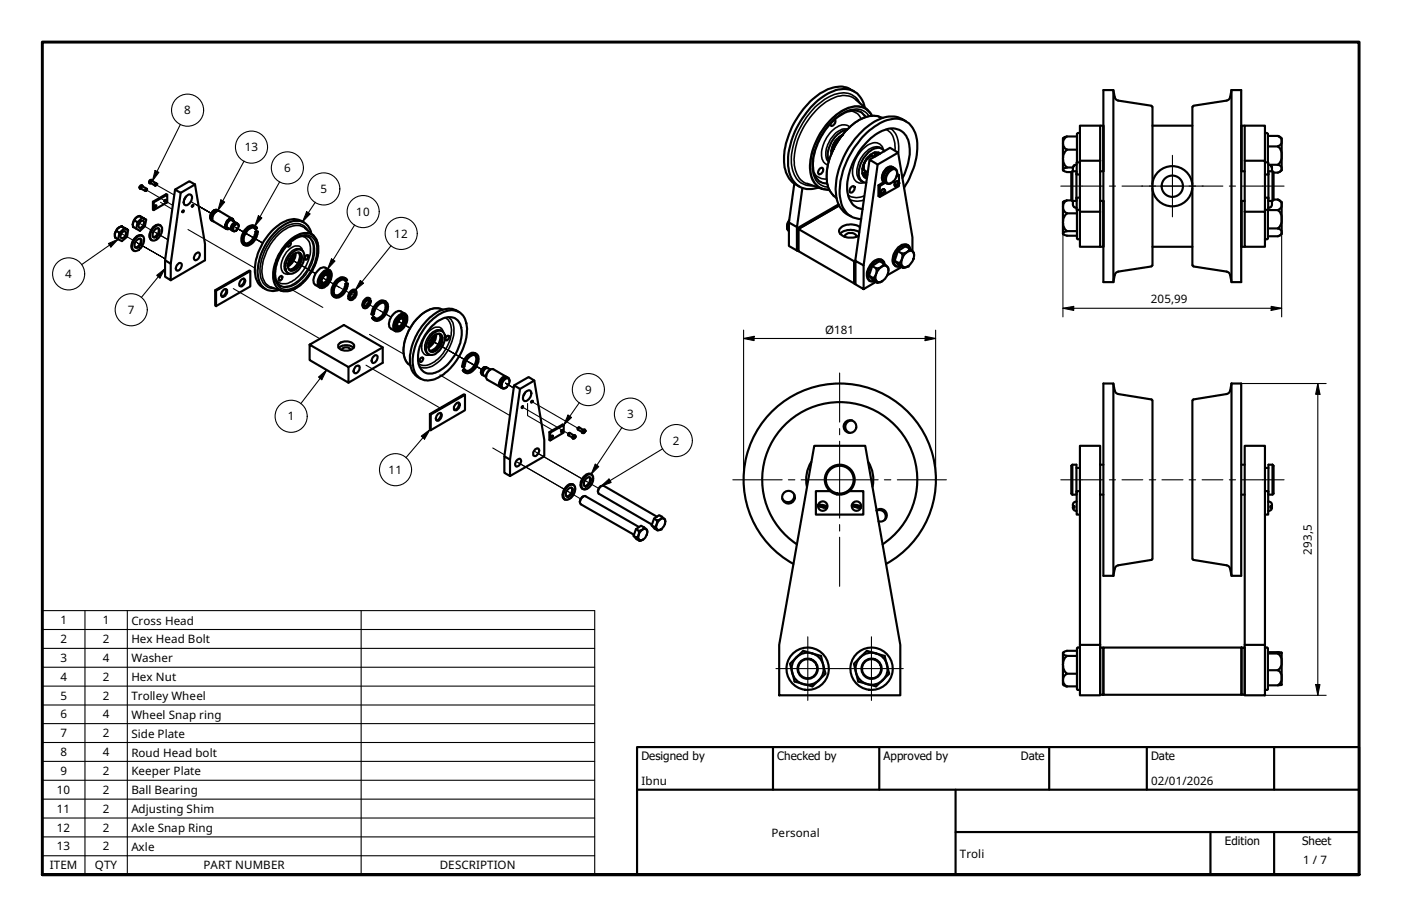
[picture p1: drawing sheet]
<svg xmlns="http://www.w3.org/2000/svg" width="330mm" height="216mm" viewBox="0 0 330 216" stroke-linecap="round" stroke-linejoin="round" font-family="sans-serif">
<!-- layer: Visible (ISO) -->
<g fill="none" stroke="#000" stroke-width=".51">
<path d="M193 39.8a.47 .47 0 0 1 .6-.3 .47 .47 0 0 1 .2 .7 .84 .84 0 0 1-1.1 .8l-.1-.5zM195.7 35.5l.3 .2M196.2 34.2l-.2 .7v.6M196.5 28.1a.98 .98 0 0 1-.9 1.5l-.1-.5M197.5 33a2.7 2.7 0 0 0-1.2 2.1M197.6 32.3l.3 .1M197.7 32.5l-.5 .3-.6 .5M197.7 32.6a2.66 2.66 0 0 0-1.7 2.4l.2 .1M197.8 32.2v.1M198.1 31.9l-.4 .4M198.2 32l-.1 .1M198.3 31.8a4.9 4.9 0 0 0-2.6 4.5"/>
<path d="M199.4 30.6a6.1 6.1 0 0 0-4.5 5.5l.2 1.8M201.1 21.5a6.2 6.2 0 0 0-7.4 .2 19.9 19.9 0 0 0-9.1 16.5 6.2 6.2 0 0 0 3.6 5.7M201.5 23.4l3 2.8 .8 1M202.7 26.4a5.2 5.2 0 0 0-5.5 1.2 15.1 15.1 0 0 0-5.7 11.9l.1 1 .6 1.3 .6 .8 .4 .3M203 39.8l.5 .3M203.5 38.4l-.2 .8 .1 .7M203.6 25.3a5 5 0 0 0-7.4-3.8 18.4 18.4 0 0 0-9.6 10.9 13.2 13.2 0 0 0-.5 9.1 4.9 4.9 0 0 0 6.6 2.7M204.7 37.6l4.8-2.8 2 1.1-4.9 2.8M204.7 36.9a2.96 2.96 0 0 0-1.4 2.5M204.9 36.4l.5 .3M205 36.4v.1M205.2 36.7l-.9 .4-.3 .4"/>
<path d="M205.7 36l.3 .3M205.9 36.9a1.58 1.58 0 0 0-2.1 .9 1.84 1.84 0 0 0-.1 2.5l.6 .3M205.9 35.9l.7 .2 .3 .2M206 36.4v.4M206.4 36l.3 .4M206.5 36.6l-.6-.7 .3 .9M206.9 35.9l.2 .3M207.1 34.7l.5 .3M207.3 36.1a2.05 2.05 0 0 0-2.8 .8 3.9 3.9 0 0 0-1 4.8l.6 .3M207.8 27.7a6.4 6.4 0 0 0-6.7 1.3 16.7 16.7 0 0 0-6.5 13.2l.1 .3a5.3 5.3 0 0 0 2.3 4.2M208.2 35.6a2.02 2.02 0 0 0-3.2-.1 6.3 6.3 0 0 0-2.6 6.3l.7 1 .9 .2M209.4 39.6a2.2 2.2 0 0 0-1.4 2.4"/>
<path d="M210.2 39.4a1.77 1.77 0 0 0-2.3 1.4 1.43 1.43 0 0 0 .3 2M210.8 39.8a1.33 1.33 0 0 0-2.1 .5 2.12 2.12 0 0 0-.3 2.7l.4 .2M211.5 35.9l3.3 20v3.2M213.3 28.6a6.4 6.4 0 0 0-7.4 0 19.9 19.9 0 0 0-9.1 16.5 5.9 5.9 0 0 0 3.5 5.8M250.3 32.6v7.5M250.4 32.4l.8-.3a1.75 1.75 0 0 0 0 3.1M250.4 32.4l-.1 .2M251.2 39.4l-.2 .1a.49 .49 0 0 0-.6 .1 .49 .49 0 0 0 0 .6l.8 .3h1.1M251.2 35.2a2.78 2.78 0 0 0 0 4.2M251.2 39.4h1.4M251.2 35.2h2.4M251.2 32.1h2.4"/>
<path d="M252.6 39.7l.4-.8-.4 .5v.9M253.3 38.8l-.4 .1M253.4 38.7h.1M253.6 31.6v6.6M253.8 31.4l-.2 .2M253.8 31.3h.5M254.3 29.6h4.7v8.2h-4.7zM254.3 37.8v12h4.7v-12M254.3 38.2h-.8v2.9M259 29.6h.8v10.7M259.8 29.6v10.7M262.1 21.2v45.2"/>
<path d="M262.4 22.9l-.3-1.7h-2.3v45.2h2.3M262.5 22.9a.98 .98 0 0 0 .8 .8l7.8 1.2M271.1 25l.2 .2M271.3 25.1v37.4M271.3 29.6h9.4M280.7 25.1v37.4M281 25l-.2 .2M288.8 23.7l-7.8 1.2M289.6 22.9a.98 .98 0 0 1-.8 .8M289.9 21.2h2.3v45.2h-2.3l-.3-1.6M289.9 21.2v45.2M289.9 21.2l-.3 1.7"/>
<path d="M292.2 29.6h.9M292.3 29.6v10.7M293.1 37.8v-8.2h4.7v8.2M297.8 31.3h.5M297.8 38.2h.8v2.9M298.3 31.4l.2 .2M298.5 31.6v6.6M298.5 34.5h2.4M298.5 32h2.4M298.6 38.7h.1M298.7 38.8l.4 .1M298.9 38.8h2"/>
<path d="M299.5 39.6l-.4-.7 .4 .5v.9M300.9 32a1.31 1.31 0 0 1 .9 1.2 1.31 1.31 0 0 1-.9 1.3M300.9 34.5a3.1 3.1 0 0 1 0 4.3M300.9 38.8a.92 .92 0 0 1 .9 .9 .92 .92 0 0 1-.9 .9h-1.1M300.9 32l.3 .2M301.2 32.2l.6 .4v7.5l-.6 .4M27.5 54.4l.6 .4-.3 1.5M28.6 53.3a2.16 2.16 0 0 0-1.4 2.6 1.09 1.09 0 0 1 .3-1.5M28.6 54.8l-.2 .4M28.6 53.3a1.2 1.2 0 0 0-1.1 1.1M28.6 53.3l.7 .4-1.2 1.1M28.6 53.3l1.6 .9-.9-.5"/>
<path d="M28.8 54.6a.5 .5 0 0 1 .7-.1 .5 .5 0 0 1 .2 .7 1.02 1.02 0 0 1-1.2 .9 1.17 1.17 0 0 1 .3-1.5zM30.2 54.2l-.3 1.6-1.2 1-1.5-.9M31.7 51.9l.7 .4-.3 1.5M31.9 56.2a1.26 1.26 0 0 1 1.9-.4 2.73 2.73 0 0 1-2.1 3.3 1.31 1.31 0 0 1-.4-1.9zM32.1 56.7a.66 .66 0 0 1 .6-.5 .66 .66 0 0 1 .6 .4 1.43 1.43 0 0 1-1.4 1.7 1.15 1.15 0 0 1 .2-1.6zM32.8 50.9a1.97 1.97 0 0 0-1.4 2.6 1.14 1.14 0 0 1 .3-1.6M32.9 52.3l-.2 .4M32.9 50.9a1.2 1.2 0 0 0-1.2 1M32.9 50.9l.6 .3-1.1 1.1M32.9 50.9l1.5 .9-.9-.6M33 56.2a1.51 1.51 0 0 1-1.2 2M33.1 52.1a.53 .53 0 0 1 .8 0 .53 .53 0 0 1-.1 .8l-.1 .2a.7 .7 0 0 1-1 .4 1.27 1.27 0 0 1 .4-1.4z"/>
<path d="M33.5 55.6a1.73 1.73 0 0 0-2.3 1.2 1.55 1.55 0 0 0 .3 2.2M33.5 43.9a.3 .3 0 0 0-.4 .1 .3 .3 0 0 0 .1 .4M33.5 43.7a.44 .44 0 0 0-.6 .2 .44 .44 0 0 0 .2 .5M33.6 43.9v-.1a.37 .37 0 0 0-.5 .1 .37 .37 0 0 0 .1 .5h.1M34.4 51.8l-.3 1.5-1.1 1.1-1.6-.9M34.4 44.6h.2l-.3 .4-.1-.2zM34.5 44.4l-1-.6-.3 .1-.1 .5 1.1 .6M34.6 44.6l-.2-.2a.25 .25 0 0 0-.2 .3 .25 .25 0 0 0 .2 .3M34.6 44.6h.1M35.8 42.5h-.1a.3 .3 0 0 0-.3 .2 .3 .3 0 0 0 0 .4l1.1 .6M35.8 42.5a.31 .31 0 0 0-.5 .2 .31 .31 0 0 0 .2 .4M35.8 42.4a.44 .44 0 0 0-.6 .2 .44 .44 0 0 0 .1 .6"/>
<path d="M35.8 42.5l1 .7M35.9 42.6l-.1-.1a.4 .4 0 0 0-.5 .2 .4 .4 0 0 0 .1 .5l.2-.1M36 47.5l.2 .1M36.2 47.6l3.2-1.8v1.8l-3.2 1.9zM36.3 53.5a.97 .97 0 0 1 1.1-.5 .97 .97 0 0 1 .8 .8 2.69 2.69 0 0 1-2.2 2.8 1.42 1.42 0 0 1-.3-2.2zM36.4 54.1a.67 .67 0 0 1 1.1-.2 .67 .67 0 0 1 0 1 1.07 1.07 0 0 1-1.4 .9 1.44 1.44 0 0 1 .3-1.7zM36.6 48.4l-.1 .2M36.8 43.3v-.1a.27 .27 0 0 0-.3 .1 .27 .27 0 0 0 .1 .4v-.1M37.3 53.7a1.59 1.59 0 0 1-1.2 2.1M37.8 53.1a1.65 1.65 0 0 0-2.2 1.1 1.75 1.75 0 0 0 .2 2.4M38.9 47.1l-.2 .2M39.4 45.8l-.3-.1-3.1 1.8v1.8l.2 .2"/>
<path d="M41.2 44.6l-2.3 16.7 1.3 .8 2.3-16.7M43.8 46.4l-.4 .6M43.8 46.2a.79 .79 0 0 1 1.2-.3 .79 .79 0 0 1 .1 1.2 1.25 1.25 0 0 1-1.7 1 1.92 1.92 0 0 1 .4-1.9zM45.4 48.2a.23 .23 0 0 1 .1 .3 .23 .23 0 0 1-.4 .1zM45.9 43.4l-3.4 2-1.3-.8 3.4-1.9 1.3 .7 2.4 14v3.9l-8.1 4.7M46.2 59.6a.54 .54 0 0 1 .8 .1 .54 .54 0 0 1-.1 .8 .87 .87 0 0 1-1.1 .7 1.33 1.33 0 0 1 .4-1.6zM50.5 49.5l-.3 .2a1.93 1.93 0 0 0-.7 1.5M50.9 49.8l-.7 .7-.3 .7 .1 .3M51.4 49.6a1.27 1.27 0 0 0-1.8 .9 .99 .99 0 0 0 .4 1.5M51.5 49.7a1.5 1.5 0 0 0-1.8 1.6l.2 .6 .3 .2M53.5 51.9a.76 .76 0 0 1 .9-.5 .76 .76 0 0 1 .6 .7 .74 .74 0 0 0-.8-.6 .74 .74 0 0 0-.7 .7 1.15 1.15 0 0 0 0 1.7l.5-.1a.7 .7 0 0 1-.9-.1 .7 .7 0 0 1-.1-.8zM53.7 53.7l.8 .5"/>
<path d="M54.6 51.9l1 .6M54.7 51.5l-3-1.8a1.71 1.71 0 0 0-1.7 1.7l.2 .7 3.1 1.8M55.2 53.2a.51 .51 0 0 1 .6-.4 .51 .51 0 0 1 .4 .5l-.1 .2a.87 .87 0 0 1-1.1 .8l-.1-.6zM55.3 52.5l-.3 .2a.98 .98 0 0 0-.5 1.2M55.6 52.5a1.03 1.03 0 0 0-1.2 1.2l.3 .5M55.9 52.7a.86 .86 0 0 0-1.3 .6 .78 .78 0 0 0 .4 1.1M56.2 53.2a.53 .53 0 0 0-.4-.6 .53 .53 0 0 0-.6 .4 1.09 1.09 0 0 0-.1 1.5l.5-.2M59.8 53.6l.5 .4M60.1 54.5a3.1 3.1 0 0 1-2.3 2.8h-.1M60.1 53.3a1.61 1.61 0 0 0-2.3 .6 2.7 2.7 0 0 0-.5 3.7l.3 .1M60.1 54.5l.3 .2M60.1 54.5l.3-.1 .3 .1"/>
<path d="M60.3 54a1.03 1.03 0 0 0-1.8 0l-.5 .6a2.17 2.17 0 0 0-.3 2.7 1.71 1.71 0 0 0 2.3-1.3l.4-1.3M60.3 54l.2-.3a1.33 1.33 0 0 0-2.2 .2 3.2 3.2 0 0 0-.9 3.7 1.71 1.71 0 0 0 2.4-.8 3.9 3.9 0 0 0 .9-2.3M60.7 54.5l-.3 .2M68.4 57l.1 .5a.42 .42 0 0 1-.4 .5 .42 .42 0 0 1-.5-.3M68.5 59.8a1.95 1.95 0 0 1 2.9-.6 4.1 4.1 0 0 1-3 5.3 1.56 1.56 0 0 1-1.2-2.3l.4-1zM69 59.9l-.5 1.4-.7 .8M69.3 59.8a3.4 3.4 0 0 1-1.5 2.6M69.5 59.7l-.1 .2a4.3 4.3 0 0 1-1.6 2.6M69.6 59.6a3.7 3.7 0 0 1-1.8 3.1M70.3 59.5a2.91 2.91 0 0 1-1 3.5l-.5 .3-.8 .1M70.5 59.5a2.49 2.49 0 0 1-.5 3.2 1.85 1.85 0 0 1-1.9 .9M70.6 59.6a3.7 3.7 0 0 1-2.3 4"/>
<path d="M70.7 58.7l.3 .2M71.6 52.4a5.1 5.1 0 0 0-6.4 .9 13.5 13.5 0 0 0-5.1 11.6 3.8 3.8 0 0 0 2.4 3.2M71.8 53.7l2 1.7a5.7 5.7 0 0 1 .7 6 10.8 10.8 0 0 1-6 7l-1.8 .2-2.9-1M72.7 55.8a4.1 4.1 0 0 0-4.5 1.4 9.6 9.6 0 0 0-3.2 8.9l.5 .8 .5 .4M73.3 55.1a3.5 3.5 0 0 0-5.2-2.8 13.3 13.3 0 0 0-7.3 12.8 3.5 3.5 0 0 0 4.9 3.2M185.5 54.2l.2 .2M185.7 52.4v5.5l1.9 1.1v-5.5M185.8 51.8a2.52 2.52 0 0 0-.3 2.4l-.2-.8 .2-.9 .2-.4M187 43.2l-1.3 9.2 1.9 1.1 1.3-9.2M187.6 53.8l.4 .1v5.2l-.4-.2zM187.6 59h.1M188 53.9l13.1 7.6v5.2l-13.1-7.6v-5.2l9.5-5.5z"/>
<path d="M190.1 43.2l3.8 1.4 1.4 .1M197.4 48.1l-9.8 5.7M198.8 55.8a1.59 1.59 0 0 1 1.4-.9 1.59 1.59 0 0 1 1.5 .9M200.2 44.3a.51 .51 0 0 1 .5-.5 .51 .51 0 0 1 .5 .5 .96 .96 0 0 1-1.1 1l-.1-.5zM202.3 54.7a4 4 0 0 0-4.5 .4M202.5 53.5a3.7 3.7 0 0 0-4.9 .5 1.47 1.47 0 0 0 1.3 1.8 4.4 4.4 0 0 0 3.3-.3M202.6 42.5l.5 .3M203.1 40.8l.5 .3 .6-.1M203.1 40.9l.4 .5 .7 .1M203.5 41.7l.7 .1M203.7 40.3l-.4 .5M204.2 40.5l-.5 .3h-.7"/>
<path d="M204.2 41.2l-.9 .1M206.8 43.6l.3 .2M207.6 45.4l.4-.1 .3-.5a.6 .6 0 0 1-.7 .7zM207.7 45.4l-.1 .1M208.2 42.8l-1.4 .8v2.6l.3 .2M208.3 44.8a.49 .49 0 0 0-.5-.3 .49 .49 0 0 0-.4 .5 .54 .54 0 0 0 .4 .7 .54 .54 0 0 0 .6-.6M208.3 45h.1M209.5 40.3a.92 .92 0 0 1 .8-.5 .92 .92 0 0 1 .8 .5 2.34 2.34 0 0 1-2.1 2.9 2.02 2.02 0 0 1 .5-2.9zM210.9 43.5l-.1 .1M211.1 41.5l.5-.3v2.6l-4.5 2.6v-2.6l1.4-.8M211.2 40.8a.92 .92 0 0 0-.5-1.1 .92 .92 0 0 0-1.1 .2 2.68 2.68 0 0 0-1 3.2l.5 .2 .8-.2M211.2 41.1l.4 .1"/>
<path d="M211.4 59.1l.9 .6M211.6 43.1a.56 .56 0 0 1-.3 .5 .56 .56 0 0 1-.5 0l.3-.2a.43 .43 0 0 0 .4-.4 .43 .43 0 0 0-.4-.4 .43 .43 0 0 0-.4 .4 .52 .52 0 0 0 .2 .9 .52 .52 0 0 0 .7-.7M212.3 59.7a1.81 1.81 0 0 1-.7 2.2M212.5 41.9a12.3 12.3 0 0 0 1.3-9 4.1 4.1 0 0 0-6.1-2.1 15.9 15.9 0 0 0-8.2 14.5 4.2 4.2 0 0 0 3.6 4M212.9 44.2a16.8 16.8 0 0 0 2.7-12.4 5 5 0 0 0-6.7-3.5 16 16 0 0 0-8.4 7.5 17.4 17.4 0 0 0-2.6 11.1 4.9 4.9 0 0 0 4.9 4.7M212.9 59.9a1.43 1.43 0 0 1 2-.6 2.67 2.67 0 0 1-2.1 3.6 1.93 1.93 0 0 1-.1-2.7zM213.5 57.6a1.15 1.15 0 0 1 .8 1.1M214.1 58.5l-.9-.5-1.8 1.1-.8 2.3 1 1.1 1 .6M214.1 58.5l1 1 .1 .6M214.1 58.5a1.48 1.48 0 0 1-1.8 1.2M250.3 47.6v7.5M250.3 55.1l.1 .1"/>
<path d="M250.3 40.1l.1 .1M250.4 47.4l.8-.2a1.7 1.7 0 0 0-.9 1.5 1.7 1.7 0 0 0 .9 1.5M250.4 47.5l-.1 .1M251.2 54.4l-.2 .1a.55 .55 0 0 0-.7 .6l.9 .4h2.4M251.2 50.2a2.78 2.78 0 0 0 0 4.2M251.2 54.4h2.4M251.2 50.2h2.4M251.2 47.2h1.1M252.5 40.3h.9v7h-.9l-.3-.2v-6.5zM252.5 40.3v7M252.6 47.3a1.16 1.16 0 0 0 .7 1.6M252.7 47.3l-.1 .3"/>
<path d="M253.4 48.9h.1M253.4 41h.1M253.4 46.7h.1M253.4 41.1h.9M253.4 46.5h.9M253.5 46.5v2.9h.8M253.6 49.4v6.7l.2 .2h.5M254.3 49.8v8.3h4.7v-8.3M259 40.3h.8M259 47.3h.8M259.8 47.3v10.8M259.8 47.3v10.8h-.8"/>
<path d="M271.3 44.3a4.7 4.7 0 0 0 4.7 4.3 4.7 4.7 0 0 0 4.7-4.3M271.3 43.4a4.7 4.7 0 0 1 4.7-4.3 4.7 4.7 0 0 1 4.7 4.3M271.3 58.1h9.4M292.2 58.1l.1-10.8v10.8h.8M292.2 40.3h.9M292.2 47.3h.9M293.1 49.8h4.7v8.3h-4.7zM293.1 49.8v-12h4.7v12M297.8 56.3h.5M297.8 41.1h.8M297.8 46.5h.8M298.5 49.4v6.7l-.2 .2"/>
<path d="M298.5 49.5h2.4M298.5 53.8h2.4M298.6 41h.1M298.6 46.7h.1M298.6 46.5v2.9h-.8M298.6 40.3h1l.2 .3v6.5l-.2 .2h-1zM299.4 47.3l.1 .3M299.5 47.3a1.07 1.07 0 0 1-.9 1.6M299.6 40.3v7M299.8 47h1.1M300.9 47a1.31 1.31 0 0 1 .9 1.2 1.31 1.31 0 0 1-.9 1.3M300.9 49.5a3.1 3.1 0 0 1 0 4.3"/>
<path d="M300.9 53.8a.92 .92 0 0 1 .9 .9 .92 .92 0 0 1-.9 .9h-2.4M300.9 47l.8 .6M301.7 55.1l-.5 .4M301.8 47.6v7.5M38.9 61.3v3.9l1.3 .8v-3.9M42.1 62a.56 .56 0 0 1 .7 .2 .56 .56 0 0 1-.1 .7 .76 .76 0 0 1-1.2 .6 1.44 1.44 0 0 1 .6-1.5zM50.7 68.3l.2 .2v3.6l-.2-.2zM50.7 68.3l8-4.6 .2 .1-8 4.7M52.5 68.4a.54 .54 0 0 1 .8-.3 .54 .54 0 0 1 .2 .8 1.01 1.01 0 0 1-1.3 .9 1.1 1.1 0 0 1 .3-1.4zM53.1 68.1a1.26 1.26 0 0 1-.9 1.7M56.8 65.9a.56 .56 0 0 1 .8-.2 .56 .56 0 0 1 0 .9 .76 .76 0 0 1-.4 .7 .76 .76 0 0 1-.8-.1 1.45 1.45 0 0 1 .4-1.3zM57.4 65.6a1.26 1.26 0 0 1-.9 1.7"/>
<path d="M58.9 63.8v3.6l-8 4.7M65.9 65.2a.29 .29 0 0 1 .4-.3 .29 .29 0 0 1 .2 .4l-.1 .3a.41 .41 0 0 1-.4 .5 .41 .41 0 0 1-.4-.4zM67.6 64.1l.3 .2M68.8 60.1a1.36 1.36 0 0 1 2.1-.3 3.2 3.2 0 0 1-1.6 3.8 1.15 1.15 0 0 1-1.4-.3 1.15 1.15 0 0 1 0-1.4l.2-.8zM71.8 60.5a.41 .41 0 0 1 .3-.4 .41 .41 0 0 1 .5 .2v.1a.53 .53 0 0 1-.2 .6 .53 .53 0 0 1-.6 0zM75.1 66l.1 .4-.2 .2M75.2 66.5h.1M75.3 66.5h-.2M75.3 65.3l-.1 .2a.89 .89 0 0 0 .6 1.3M75.7 66.8l-.1 .3-.3 .2M75.7 64.4a1.45 1.45 0 0 1 2.2-.5 3.1 3.1 0 0 1-2.2 3.9 1.13 1.13 0 0 1-.9-1.6l.3-.8zM75.8 64.6a1.23 1.23 0 0 1 2-.3 2.56 2.56 0 0 1-2.2 3.1 1.68 1.68 0 0 1-.2-2.3z"/>
<path d="M76.1 64.9a.73 .73 0 0 1 1-.4 .73 .73 0 0 1 .2 1.1v.2a1.34 1.34 0 0 1-1.5 1 1.37 1.37 0 0 1 .3-1.9zM76.1 65l-.3 .7M76.3 64.1l.2 .1M76.3 66.9l-.7 .4-.3-.1M76.6 66.7a.41 .41 0 0 1-.7 .2l-.2 .1M76.8 64.2l-.1 .1M76.9 64.8a1.2 1.2 0 0 0-1 1.7M76.9 64a.41 .41 0 0 1 .6 .2 .41 .41 0 0 1-.1 .6M77 66.3l-.5 .5M77 63.8l-.3 .5M77.1 63.8l.1 .3M77.2 64.5a.95 .95 0 0 0-1.6 .3"/>
<path d="M77.3 63.9l.2 .4M77.5 64.4l-.2 1.4M77.7 63.6l-1.1-.5a1.81 1.81 0 0 0-2.1 1 2.42 2.42 0 0 0-.3 2.9l1.1 .7M81 65.8l.5 .4M81.3 66.8a2.72 2.72 0 0 1-2.4 2.7M81.3 65.5a2.17 2.17 0 0 0-2.9 1.6 2.03 2.03 0 0 0 .4 2.9M81.3 66.8l.3 .1M81.3 66.8l.3-.1 .3 .1M81.5 66.2a1.03 1.03 0 0 0-1.7 0l-.2 .2a2.38 2.38 0 0 0-.7 3.1 1.71 1.71 0 0 0 2.3-1.2l.4-1.4M81.5 66.2l.2-.2a1.33 1.33 0 0 0-2.2 .2 3.2 3.2 0 0 0-.9 3.6 1.71 1.71 0 0 0 2.4-.8 3.9 3.9 0 0 0 .9-2.2M81.9 66.8l-.3 .1M82 70.3l.2 .2"/>
<path d="M82 70.3l.4 .3M82.1 70a1.63 1.63 0 0 1 1.5-1.7 1.39 1.39 0 0 1-.5 2.2l-.7 .1-.2-.2 .3-.3M82.1 70l.6-.8a.49 .49 0 0 1 .4-.5 .49 .49 0 0 1 .5 .3v.2a.85 .85 0 0 1-1.1 .9M82.5 70.1l-.1-.1-.4 .3M83.4 68.7a1.08 1.08 0 0 1-.9 1.4M83.7 68.3a1.32 1.32 0 0 0-1.6 1.7M86.7 70.6l.2 .1 .3-.3a1.01 1.01 0 0 0-1.5 .8 .74 .74 0 0 0-.2 1 .74 .74 0 0 0 .9 .3l.6-.6 .3-1M86.8 71.1l-.4 .8-.5 .2M86.8 71.1l.2 .1M86.9 70.7a.83 .83 0 0 0-1.1 .9 .46 .46 0 0 0 .3 .6 .46 .46 0 0 0 .6-.4l.3-.6M87.1 70.3a1.24 1.24 0 0 0-1.8 1.2v.6l.4 .4M87.3 70.9l-.2-.1-.3 .3"/>
<path d="M87.3 70.9l-.3 .3M87.6 74.9l.7 .5M87.6 74.9l.3 .1M87.8 74.2a3.1 3.1 0 0 1 2.9-3.3 2.16 2.16 0 0 1 .2 3 2.4 2.4 0 0 1-2.6 1.5l-.4-.4M88.1 74.7l-.2-.2-.3 .4M88.1 74.7l-.2 .3M90.5 71.3a2.68 2.68 0 0 1-2 3.7h-.2M90.8 71a1.77 1.77 0 0 0-2.5 .8 3.9 3.9 0 0 0-.9 2.2l.4 .2 .2-.2a2.92 2.92 0 0 1 2.3-2.8 1.4 1.4 0 0 1 .5 2.2l-.1 .3a2.06 2.06 0 0 1-2.2 1.4l-.4-.4M92.9 76.4l.1 .2M93 76.6l-.1 .5M93 76.8h.1M93.1 76.8h-.1"/>
<path d="M93.1 75.6a1.02 1.02 0 0 0 .4 1.5M93.4 74.7a1.47 1.47 0 0 1 2.4-.5 3.1 3.1 0 0 1-2.3 3.8 1.25 1.25 0 0 1-.8-1.9zM93.6 77.1l-.3 .5M93.6 77.2h.1M93.7 74.7a1.11 1.11 0 0 1 1.8-.2 2.58 2.58 0 0 1-1.8 3.2 .96 .96 0 0 1-.9-.5 .96 .96 0 0 1 .1-1zM93.9 75.3l-.4 .7M94 75a.71 .71 0 0 1 1-.2 .71 .71 0 0 1 .1 1 1.44 1.44 0 0 1-1.6 1.3 1.65 1.65 0 0 1 .5-2.1zM94 74.5h.2M94.3 77.1l-.7 .4h-.5M94.4 74.5h.1M94.5 74.5h.1M94.7 74.1l-.4 .4"/>
<path d="M94.7 75a1.28 1.28 0 0 0-1 1.8M94.7 74.2h.3l.3 .2M94.7 76.6l-.3 .4-.4 .1M94.9 74.1v.1M94.9 74.7a1.01 1.01 0 0 0-1.5 .4M95.1 74.1a1.89 1.89 0 0 1 0 2M95.3 74.5l-.2 .4M95.4 73.9l-1-.6a1.86 1.86 0 0 0-2.1 1 2.72 2.72 0 0 0-.5 2.9l1.3 .8M101.2 75.8a8.2 8.2 0 0 1 5.4-2.8 3.7 3.7 0 0 1 3.3 4 13.6 13.6 0 0 1-7.2 12.1 3.6 3.6 0 0 1-5.5-3.2 13.6 13.6 0 0 1 4-10.1zM101.4 77.1a5.8 5.8 0 0 1 5.4-2.3 3.7 3.7 0 0 1 1.8 4.4 11.2 11.2 0 0 1-6.1 8.6 2.96 2.96 0 0 1-4.1-3.3 11.6 11.6 0 0 1 3-7.4zM101.8 78.7a1.98 1.98 0 0 1 2.5-.6 3.3 3.3 0 0 1-.4 3.8 2.47 2.47 0 0 1-2.9 1.5 2.39 2.39 0 0 1-.4-2.9zM102 79.2a1.34 1.34 0 0 1 2-.2 3.1 3.1 0 0 1-2.3 3.9 1.52 1.52 0 0 1-.7-2.3z"/>
<path d="M102.1 79.1a3.2 3.2 0 0 1-1.2 2.1M102.4 78.9l-.1 .5a3.6 3.6 0 0 1-1.4 2.1M102.6 78.8a3.8 3.8 0 0 1-1.8 2.9M102.7 78.7a3.5 3.5 0 0 1-1.8 3.2M103.4 78.5a3.1 3.1 0 0 1-2.2 4M103.6 78.6a2.49 2.49 0 0 1-.5 3.3 1.85 1.85 0 0 1-1.9 .8M103.7 78.7a3.5 3.5 0 0 1-2.3 4M103.8 77.8l.3 .2M104.3 72.9a5.1 5.1 0 0 0-5.7 1.7 11.6 11.6 0 0 0-3.5 8.9l.4 1.4 1.1 1.2M105 79.3a.4 .4 0 0 1 .7-.2 .4 .4 0 0 1-.1 .7 .37 .37 0 0 1-.3 .3 .37 .37 0 0 1-.4-.2zM108.1 73.5a4.9 4.9 0 0 0-6.1 .6 13.9 13.9 0 0 0-5.5 11.4 4.3 4.3 0 0 0 2.6 3.7M201.1 61.5l.3 .2v5.2l-.3-.2z"/>
<path d="M201.4 61.4l1.9 1.1v5.6l-1.9-1.2zM201.4 61.4l3.3-23.8 1.9 1.1-3.3 23.8M201.4 61.3l-.3 .2M204.6 66l.6 .3 .7-.1M204.6 64.9l.9 .6M205.4 62.6l.8 .6M206.2 63.2a2.02 2.02 0 0 1-.7 2.3M206.2 66.4l-2.9 1.7M207.1 63.2a1.15 1.15 0 0 1 2-.1 2.93 2.93 0 0 1-2 3.3 1.19 1.19 0 0 1-.9-1.9zM207.5 61.1l.6 .5 .2 .6M207.7 66.2l-1.1 .3M208 62l-.9-.5-1.7 1.1-.8 2.3 .9 1.1 1.1 .5-.3-.4-.8-.6"/>
<path d="M208 62l.7 .6a1 1 0 0 1 .5 1.1M208 62a1.66 1.66 0 0 1-1.8 1.2M210.6 61.4l1 .5M210.7 62.5l.6 .3 .7-.1M211.6 61.9l.9 .8 .1 .4M212.3 62.9l-3.4 1.9M213.7 62.7l-1.1 .4M263.3 64a.98 .98 0 0 0-.8 .8l-.4 1.6M271.1 62.7l-7.8 1.2M271.3 62.5l-.2 .2M280.8 62.5l.2 .2M281 62.7l7.8 1.2"/>
<path d="M288.8 64a.98 .98 0 0 1 .8 .8M72.9 81.2l9.1 5.2v3.7l-9.1-5.3v-3.6l8.1-4.7 9.1 5.3v3.6l-8.1 4.7M79.7 81.1a2.59 2.59 0 0 1 3.7 .1 1.45 1.45 0 0 1-1.7 1.3 1.6 1.6 0 0 1-2.1-1.1zM79.8 81.9a2.72 2.72 0 0 1 3.4 0M80.5 82.4a1.09 1.09 0 0 1 1.7-.4l.3 .4M83.7 86.4a.56 .56 0 0 1 .8-.3 .56 .56 0 0 1 .1 .8 .97 .97 0 0 1-1.2 .9 1.1 1.1 0 0 1 .3-1.4zM87.9 83.9a.56 .56 0 0 1 .9-.1 .56 .56 0 0 1 0 .8 .87 .87 0 0 1-1.2 .7 1.1 1.1 0 0 1 .3-1.4zM90.1 81.8l-8.1 4.6M99.1 84.3a.35 .35 0 0 1 .5 0 .35 .35 0 0 1-.1 .5 .4 .4 0 0 1-.3 .4 .4 .4 0 0 1-.4-.1v-.4zM100.6 83.2l.4 .2M101.2 97.5l.2 .1v3.7l-.2-.1zM101.2 97.5l8-4.7 .3 .2-8.1 4.6"/>
<path d="M103.2 97.4a.54 .54 0 0 1 .8 0 .54 .54 0 0 1-.1 .8 .76 .76 0 0 1-.4 .7 .76 .76 0 0 1-.8 0 1.48 1.48 0 0 1 .5-1.5zM103.7 97.2a1.37 1.37 0 0 1-1 1.7M107.2 95.2a.54 .54 0 0 1 .6-.4 .54 .54 0 0 1 .5 .5 1.18 1.18 0 0 1-1.3 1.2 1.07 1.07 0 0 1 .2-1.3zM107.9 94.8l.1 .1a1.32 1.32 0 0 1-1.1 1.6M109 87.2l.6 .6M109 87.2l.2 .1M109.1 86.5a3.3 3.3 0 0 1 2.8-3.3 1.31 1.31 0 0 1 .7 1.8v.3a3.4 3.4 0 0 1-2.6 2.6l-.4-.1-.4-.5M109.5 93v3.6l-8.1 4.7M109.5 87.1l-.3-.2-.2 .3M109.5 87.1l-.3 .2M111.8 83.6a2.58 2.58 0 0 1-.8 3.3l-.8 .4h-.5M112.1 83.3a1.77 1.77 0 0 0-2.4 .8 3.9 3.9 0 0 0-.9 2.2l.3 .2 .2-.2a2.92 2.92 0 0 1 2.3-2.7 1.4 1.4 0 0 1 .5 2.1 2.12 2.12 0 0 1-2.2 1.7l-.4-.3"/>
<path d="M113.9 86.5l-.5 .5-.2 .7M114.4 88.7l.1-.2a1.71 1.71 0 0 1 .9-1.5l-.5-.3a1.14 1.14 0 0 0-1 1.7l.5 .4M114.5 86.7a1.13 1.13 0 0 0-.8 1.4M114.7 86.6a1.03 1.03 0 0 0-1.5 1.1l.1 .3 .4 .3M114.8 86.7a.82 .82 0 0 0-1.2 .6 .63 .63 0 0 0 .2 1M118.6 89.5a.7 .7 0 0 1 .7-.4 .7 .7 0 0 1 .7 .5 1.64 1.64 0 0 1-1.6 1.8 1.22 1.22 0 0 1 .2-1.9zM118.7 88.9l-.4 .3a1.39 1.39 0 0 0-.6 1.4M119.2 88.7l-3.1-1.8a1.74 1.74 0 0 0-1.7 2l.3 .5 3.1 1.7M119.3 88.8a1.12 1.12 0 0 0-1.6 .8 1.02 1.02 0 0 0 .2 1.6M119.7 89a1.4 1.4 0 0 0-1.9 1.2 .85 .85 0 0 0 .5 1.2M120 89.7a.67 .67 0 0 0-.5-.8 .67 .67 0 0 0-.8 .4l-.3 .3a1.22 1.22 0 0 0 0 1.8l.7-.1M121 90.7l3.5-1.9 1.3 .8-3.4 2"/>
<path d="M123.6 92.5l-.3 .6M123.7 92.3a.79 .79 0 0 1 1.2-.3 .79 .79 0 0 1 .1 1.2 1.31 1.31 0 0 1-1.7 1.1 1.58 1.58 0 0 1 .4-2zM125.1 94.5l.2-.1a.2 .2 0 0 1 0 .3 .2 .2 0 0 1-.3 0zM125.8 89.6l2.3 14v3.8l-8 4.7M200.6 99a1.49 1.49 0 0 0-1.6 1.2 1.49 1.49 0 0 0 1 1.7M262.1 90.3v45.3M262.4 92l-.3-1.7h-2.3v45.3h2.3M262.5 92a1.02 1.02 0 0 0 .8 .8l7.8 1.2 .2 .3M271.3 94.3v37.3M280.7 94.3v37.3M288.8 92.8l-7.8 1.2-.2 .3M289.6 92a.98 .98 0 0 1-.8 .8"/>
<path d="M289.9 90.3h2.3v45.3h-2.3l-.3-1.7M289.9 90.3v45.3M289.9 90.3l-.3 1.7M118.7 107.4l1.4 .8v3.9l-1.4-.8zM118.7 107.4l2.3-16.7 1.4 .9-2.3 16.6M121.7 108.3a.56 .56 0 0 1 .9-.2 .56 .56 0 0 1 0 .9 .87 .87 0 0 1-1.2 .7 1.1 1.1 0 0 1 .3-1.4zM125.9 105.9a.6 .6 0 0 1 .9-.2 .6 .6 0 0 1 0 .9l-.1 .1a.72 .72 0 0 1-.4 .6 .72 .72 0 0 1-.8-.1 1.45 1.45 0 0 1 .4-1.3zM129.3 101.7l.2 .2M129.5 101.9l3.2-1.8v1.8l-3.2 1.8zM130 102.6l-.1 .2M132.1 101.4l.4-.1a.25 .25 0 0 1-.1 .3 .25 .25 0 0 1-.3 0zM132.2 101.3l-.1 .2"/>
<path d="M132.7 100.1l-.2-.2-3.2 1.8v1.9l.2 .1M133.2 114.7a1.19 1.19 0 0 1 1.1-.7 1.19 1.19 0 0 1 1.1 .6 2.57 2.57 0 0 1-2.3 3.1 1.23 1.23 0 0 1-.5-1.9zM133.6 115.3a.65 .65 0 0 1 .6-.5 .65 .65 0 0 1 .7 .5 1.28 1.28 0 0 1-1.6 1.5 1.36 1.36 0 0 1 .3-1.5zM134 102l-.3 .3M134.6 114.8a1.51 1.51 0 0 1-1.3 2M135 103.1h-.1M135.1 102.5l-1-.6-.2 .1-.1 .5 .9 .5M135.4 102.7l.1 .2-.2 .2-.4 .1 .2-.1a.32 .32 0 0 0 .4-.3 .32 .32 0 0 0-.4-.4v.1a.42 .42 0 0 0-.4 .5 .42 .42 0 0 0 .5 .3 .42 .42 0 0 0 .3-.5M135.4 102.7h.1M136.2 100.6l-.2 .4M137.2 101.7l.5-.3-.3 .5zM137.3 101.2l-1-.6a.3 .3 0 0 0-.3 .2 .3 .3 0 0 0 .1 .4l.9 .5"/>
<path d="M137.3 101.7l-.1 .2M137.4 116.9a1.4 1.4 0 0 0-.9 1.3M137.7 112a1.14 1.14 0 0 1 1.5-.3 1.14 1.14 0 0 1 .4 1.6 2.05 2.05 0 0 1-2.4 1.8 1.51 1.51 0 0 1-.2-2.3zM137.7 101.4a.37 .37 0 0 0-.5-.2 .37 .37 0 0 0 0 .6 .37 .37 0 0 0 .5-.1v-.2M137.9 112.8a.77 .77 0 0 1 1.2-.2 1.43 1.43 0 0 1-1.4 1.9 1.38 1.38 0 0 1 .2-1.7zM138.8 112.4a1.56 1.56 0 0 1-1.2 2M141.5 114.4l-.5 .6-.2 .8M187 116.5a1.49 1.49 0 0 1-1 1.7 1.49 1.49 0 0 1-1.8-.8M191 108.7a7.9 7.9 0 0 0-1 5.9M191.7 105h12l8.3 46.8v11.9h-28.5v-11.9zM192.7 119.2l1.9 .4 .1-.3M192.7 119.1l.1-.3 1.9 .4"/>
<path d="M192.8 118.8l1.6 .3 .3 .1-.1 .4-1.8-.3zM195.5 115.6h-3.4v5.6h11.2v-5.6h-3.4M200.7 119.2l1.9 .4M200.7 119.1v-.3l2 .4M200.7 118.8l1.9 .3v.5l-1.8-.3zM202.6 119.3v.3M204.4 108.7a7.9 7.9 0 0 1 1 5.9M252.2 109.7l.3-.3h.9v7.1h-.9l-.3-.3zM252.5 109.4v7.1M252.6 118.9v.2l.4 .1v.4l-.4-.1v-.2l.3-.1M252.6 119.5a.73 .73 0 0 0 .7 .8M253.3 118.1a.73 .73 0 0 0-.7 .7"/>
<path d="M253.4 118.1h.1M253.4 110.2h.9M253.4 115.7h.1M254.3 105h4.7v46.8h-4.7zM254.3 115.6h-.8v5.6h.8M259 109.4h.8M259 116.5h.8M292.2 109.4h.9M292.2 116.5h.9M297.8 115.6h.8v5.6h-.8M297.8 110.2h.8M298.6 118.1h.1a.73 .73 0 0 1 .8 .7"/>
<path d="M298.6 115.7h.1M298.6 109.4h1l.2 .3v6.5l-.2 .3h-1zM299.5 119.5a.75 .75 0 0 1-.9 .8M299.5 118.9v.2l-.4 .1v.4l.4-.1v-.2l-.4-.1M299.6 109.4v7.1M149.2 126.2l.7 .4M149.7 124.6l.7 .4M149.9 126.6l.5 .4 .2 .3M150.4 125a1.33 1.33 0 0 1-.5 1.6M150.4 124.1l-12.5-7.3a1.38 1.38 0 0 0-1.3 1.8l12.7 7.3M150.9 125a.81 .81 0 0 1 1.2-.4 .81 .81 0 0 1 .2 1.3 1.37 1.37 0 0 1-1.9 1.2 1.81 1.81 0 0 1 .5-2.1zM151.4 127.1l-.8 .2"/>
<path d="M151.6 124.1l-.7-.3-1.2 .8-.5 1.6 .7 .7 .7 .4M151.6 124.1l.7 .6 .1 .6M151.6 124.1a1.03 1.03 0 0 1-1.2 .9M153.4 123.7l.7 .4M154 122.1l.6 .4M154.6 122.5a1.26 1.26 0 0 1-.5 1.6M154.7 121.7l-12.6-7.3a1.39 1.39 0 0 0-1.2 1.8l12.6 7.3M155.3 122.4a.76 .76 0 0 1 1.1-.3 .76 .76 0 0 1 .2 1.1l-.5 .9a.82 .82 0 0 1-.8 .7 .82 .82 0 0 1-.8-.6l.2-.9zM155.6 124.7l-.8 .1M155.8 121.7l-.6-.4-1.2 .8-.6 1.6 .7 .8 .7 .3-.7-.7M155.8 121.7l.8 .7 .1 .4M155.8 121.7a1.03 1.03 0 0 1-1.2 .8"/>
<path d="M186.8 132.8a22.6 22.6 0 0 1-6.5-34.3 22.6 22.6 0 0 1 34.9 0 22.6 22.6 0 0 1-6.6 34.3M187.6 128.1a18.3 18.3 0 0 1-3.6-27.2 18.3 18.3 0 0 1 27.4 0 18.3 18.3 0 0 1-3.6 27.2M206.4 120.1a1.49 1.49 0 0 1 2.4 1 1.49 1.49 0 0 1-2 1.6M206.4 120.2a1.49 1.49 0 0 1 1.8 .4 1.49 1.49 0 0 1 .1 1.8M253.4 120.3h.1M271.3 131.6l-.2 .2-7.8 1.3a1.02 1.02 0 0 0-.8 .8l-.4 1.7M280.8 131.6l.2 .2 7.8 1.3M288.8 133.1a.98 .98 0 0 1 .8 .8M186 156.3l3.1-3.1 4.2 1.2 1.1 4.2-3.1 3-4.2-1.1zM201 156.3l3.1-3.1 4.2 1.2 1.1 4.2-3.2 3-4.1-1.1zM250.3 153.7v2.8M250.3 156.5v4.7"/>
<path d="M250.3 156.5a2.86 2.86 0 0 0 .9 2.1 1.64 1.64 0 0 0-.9 1.5 1.64 1.64 0 0 0 .9 1.5M250.5 153.6l-.2 .1M251.2 154.4a2.6 2.6 0 0 0-.9 2.1M251.2 158.6h2.4M251.2 154.4h2.4M253.6 153.2h-2.4a.64 .64 0 0 0-.7 .2 .64 .64 0 0 0-.1 .7l.8 .3M253.6 152.7v9.5M254.3 152.5h-.5l-.2 .2M254.3 151.8v11.9h4.7v-11.9M259 152.5h.8v11.1h-.8zM259.8 152.5h32.5v11.1h-32.5zM292.3 152.5h.8v11.1h-.8z"/>
<path d="M293.1 151.8h4.7v11.9h-4.7zM293.1 151.8v-46.8h4.7v46.8M297.8 152.5h.5M298.3 152.5l.2 .2M298.5 153.5h2.4a.55 .55 0 0 1 .8 .3l-.8 .1M298.5 153.9h2.4M298.5 157.8h2.4M298.5 152.7v9.5M300.9 153.9a2.62 2.62 0 0 1 0 3.9M300.9 157.8a2.22 2.22 0 0 1 0 3.6l.9-.2M301.7 153.7h.1M301.8 153.7l-.1 7.5"/>
<path d="M250.3 161.2l.2 .1M250.4 161.4l.8 .2M251.2 161.6h2.4M253.6 162.2l.2 .2h.5M297.8 162.4h.5M298.5 162.2l-.2 .2M298.5 161.4h2.4"/>
<circle cx="36.7" cy="48.5" r=".21"/>
<circle cx="36.7" cy="43.4" r=".19"/>
<circle cx="38.9" cy="47.2" r=".21"/>
<circle cx="43.1" cy="49.7" r=".23"/>
<circle cx="276" cy="43.8" r="2.51"/>
<circle cx="123" cy="95.9" r=".19"/>
<circle cx="130" cy="102.8" r=".18"/>
<circle cx="185.6" cy="117.1" r="1.49"/>
<circle cx="193.7" cy="119.2" r="1.11"/>
<circle cx="197.7" cy="112.9" r="3.3"/>
<circle cx="197.7" cy="112.9" r="3.5"/>
<circle cx="200.1" cy="100.4" r="1.49"/>
<circle cx="201.6" cy="119.2" r="1.11"/>
<circle cx="190.2" cy="157.4" r="2.38"/>
<circle cx="190.2" cy="157.4" r="2.25"/>
<circle cx="190.2" cy="157.4" r="3.8"/>
<circle cx="190.2" cy="157.4" r="5"/>
<circle cx="205.2" cy="157.4" r="2.38"/>
<circle cx="205.2" cy="157.4" r="2.25"/>
<circle cx="205.2" cy="157.4" r="3.8"/>
<circle cx="205.2" cy="157.4" r="5"/>
</g>
<!-- layer: Visible Narrow (ISO) -->
<g fill="none" stroke="#000" stroke-width=".38">
<path d="M199.5 30.4a3.7 3.7 0 0 0-3.6 1.9 5.2 5.2 0 0 0-1 5.6l.2 .2M200.1 29.9a2.67 2.67 0 0 0-3.4 .2 7.8 7.8 0 0 0-3.2 7.4l.4 .6 1 .7M200.2 26.1a3.2 3.2 0 0 1 2.6 1.9M201.5 23.4a5.1 5.1 0 0 0-5.9 0 17.5 17.5 0 0 0-8.6 15.5 5.1 5.1 0 0 0 3.1 4.3M202.5 26.3l.4 .2 .7 1.1M202.5 24.4a4.3 4.3 0 0 0-5.5-2.3 15.1 15.1 0 0 0-8.8 8.3 14.4 14.4 0 0 0-1.6 9.7 4.4 4.4 0 0 0 4.7 3.7M202.7 26.4l.4 .2 .8 1M204.2 25.8a4.4 4.4 0 0 0-5.1-.2 16.1 16.1 0 0 0-8.3 15.2 4.4 4.4 0 0 0 2.7 3.6M204.7 27.4a3.9 3.9 0 0 0-5.1-1.4 14.8 14.8 0 0 0-8 10 7.5 7.5 0 0 0 1 7.1l1.5 .8 .9 .2M205.2 27.3a4.2 4.2 0 0 0-5.9-1.6 16 16 0 0 0-8.4 14.6 4.2 4.2 0 0 0 4.3 4.3M207 27.5a7.1 7.1 0 0 0-6.7 2.2 16.1 16.1 0 0 0-5.5 13.3l.4 1.6 1.1 1.5M207.1 34.7a3 3 0 0 0-3.3 1.1 6.3 6.3 0 0 0-1.9 5.8l.3 .6 .4 .3"/>
<path d="M208 35.3a2.22 2.22 0 0 0-3.6-1.2 7.9 7.9 0 0 0-3.6 7.2 1.98 1.98 0 0 0 2.8 1.7M208.6 30.5a3.9 3.9 0 0 1 2.1 3.8v1.1M209.7 30.3a5.3 5.3 0 0 1 1.9 5.1l-.1 .6M33.4 55.4a2.45 2.45 0 0 0-2.4 3l.4 .5M33.5 43.7h-.3l-.2 .4v.3M35.8 42.4a.51 .51 0 0 0-.5 .7M37.6 53a1.92 1.92 0 0 0-2.2 1.5 1.57 1.57 0 0 0 .2 2M54.6 51.9a1.21 1.21 0 0 0-.9 1.8M54.8 52a.85 .85 0 0 0-.9-.1 .85 .85 0 0 0-.5 .8 .63 .63 0 0 0 .4 1M67.7 57.2a5.7 5.7 0 0 1 4.8-2.2 3.2 3.2 0 0 1 2.4 3.4 11.2 11.2 0 0 1-6.3 9.9 2.93 2.93 0 0 1-4.1-2.4 11.3 11.3 0 0 1 3.2-8.7zM67.9 57.3a5.6 5.6 0 0 1 4.4-2 3.1 3.1 0 0 1 2.3 3.8 10.9 10.9 0 0 1-5.4 8.7 2.85 2.85 0 0 1-3 .1 2.85 2.85 0 0 1-1.5-2.6 10.8 10.8 0 0 1 3.2-8zM70.7 58.7a2.79 2.79 0 0 0-3.1 1.8 3.3 3.3 0 0 0-.4 3.4l.4 .2"/>
<path d="M70.9 55.6a2.79 2.79 0 0 1 2.2 3.5 9.2 9.2 0 0 1-5.4 7.6 2.44 2.44 0 0 1-2.7-.8M71.2 59.1a1.45 1.45 0 0 0-.9-1.2 1.45 1.45 0 0 0-1.5 .3 5.3 5.3 0 0 0-2.5 5.4 1.44 1.44 0 0 0 1.9 .9M71.8 53.7a4.1 4.1 0 0 0-4.9 .5 12.1 12.1 0 0 0-5.1 10.7 3.1 3.1 0 0 0 2 2.7M72.6 55.8a4.2 4.2 0 0 1 1.1 4.3 10.4 10.4 0 0 1-5.2 7.1 3.1 3.1 0 0 1-2.6 0M72.6 54.4a3.4 3.4 0 0 0-4.7-1.4 12.4 12.4 0 0 0-6.6 12 3.2 3.2 0 0 0 3.4 2.9M72.7 55.8a3.7 3.7 0 0 1 1.3 3.8 10.6 10.6 0 0 1-5.1 7.6 3.1 3.1 0 0 1-2.9 .1M73.8 55.4a3.6 3.6 0 0 0-4.4 .2 11.2 11.2 0 0 0-5 10.6 3.4 3.4 0 0 0 1.8 2.3M191.7 40.8a3.4 3.4 0 0 0 2.9 1.4M193 42.7l.9 .4h.9M193.2 42.9l1.6 .4M199.7 46a4.1 4.1 0 0 0 3.8 .1M200 47a4.2 4.2 0 0 0 3.4 .1"/>
<path d="M208.2 44.6a.71 .71 0 0 0-.7 1.1M208.2 45.3l-.2 .2M208.2 45.1l-.2 .2M211.3 42.7a.67 .67 0 0 0-.6 .4 .67 .67 0 0 0 .1 .7M211.5 43.5l-.2 .1M211.5 43.2l-.2 .2M213.5 57.6a1.98 1.98 0 0 0-2.3 .9 3.7 3.7 0 0 0-.9 3.7l.4 .3M213.7 57.7a2.73 2.73 0 0 0-3.1 2.2 2.26 2.26 0 0 0 .3 2.8M214.2 58.7a1.12 1.12 0 0 0-.8-.9 1.12 1.12 0 0 0-1.1 .3 3.5 3.5 0 0 0-1.5 4.3l.6 .3h.5M76.2 65l-.4 .8M76.3 64.9a.59 .59 0 0 1 .8-.1 .59 .59 0 0 1 .1 .9 1.04 1.04 0 0 1-1.4 .8 1.45 1.45 0 0 1 .5-1.6zM76.9 64.8a1.14 1.14 0 0 1-1 1.7"/>
<path d="M94 75.2a.58 .58 0 0 1 .8-.2 .58 .58 0 0 1 .2 .8l-.1 .2a1.08 1.08 0 0 1-1.2 .8 1.14 1.14 0 0 1 .3-1.6zM94 75.2l-.5 .9M94.7 75a1.17 1.17 0 0 1-1 1.8M103.7 72.7a5.2 5.2 0 0 0-5 1.9 10.8 10.8 0 0 0-3.5 9.3l.4 1.1 .6 .7M103.8 77.8a2.64 2.64 0 0 0-3 1.5 3.3 3.3 0 0 0-.3 3.8l.1 .1M104.4 78.2a1.58 1.58 0 0 0-1.2-1.2 1.58 1.58 0 0 0-1.6 .5 5.2 5.2 0 0 0-2.2 5.1 1.41 1.41 0 0 0 1.9 1M104.8 74.8a3.8 3.8 0 0 1 1.3 4.4 9 9 0 0 1-5.5 6.8h-1l-1-.3M105.5 74.7a3.3 3.3 0 0 1 1.4 3.4 10.1 10.1 0 0 1-5.9 8.4l-1.4 .1-.8-.2M207.5 61.1a2.55 2.55 0 0 0-3 1.8 2.49 2.49 0 0 0 .1 3.1M207.6 61.2a2.66 2.66 0 0 0-2.9 1.8 2.57 2.57 0 0 0 .1 3.2M208.2 62.2a1.18 1.18 0 0 0-.8-.9 1.18 1.18 0 0 0-1.2 .3 3.8 3.8 0 0 0-1.6 4.1l.5 .5h.8M133.3 114.9a1.28 1.28 0 0 1 1.9-.5 2.44 2.44 0 0 1-1.9 3.2 1.43 1.43 0 0 1-.2-2.2z"/>
<path d="M135 114.1a2.11 2.11 0 0 0-2.3 2 1.22 1.22 0 0 0 .3 1.5M135.3 102.5h-.2l-.3 .4 .1 .4M135.4 103l-.1 .1M135.4 102.9h-.1M137.5 101.2h-.1a.41 .41 0 0 0-.2 .7M137.6 112.5a1.23 1.23 0 0 1 1.7-.6 2.33 2.33 0 0 1-1.3 3.2 .96 .96 0 0 1-1-.4 .96 .96 0 0 1 0-1zM137.6 101.7l-.1 .1M137.6 101.5l-.1 .2M139.3 111.7a1.94 1.94 0 0 0-2.3 1.5v.3a1.47 1.47 0 0 0 .2 1.6"/>
</g>
<!-- layer: Visible (ISO) -->
<g fill="#000">
<circle cx="197.7" cy="32.3" r=".25"/>
<circle cx="198.2" cy="31.8" r=".25"/>
<circle cx="32.9" cy="44.3" r=".25"/>
<circle cx="35.1" cy="43" r=".25"/>
<circle cx="36.8" cy="43.3" r=".25"/>
<circle cx="211.6" cy="43.1" r=".25"/>
<circle cx="213.7" cy="62.7" r=".25"/>
<circle cx="133.7" cy="102.3" r=".25"/>
<circle cx="137.5" cy="101.2" r=".25"/>
<circle cx="137.7" cy="101.5" r=".25"/>
<circle cx="155.6" cy="124.7" r=".25"/>
</g>
<!-- layer: Visible Narrow (ISO) -->
<circle cx="196.2" cy="35.1" r=".19" fill="#000"/>
<!-- layer: Tweak Trail (ISO) -->
<g fill="none" stroke="#000" stroke-width=".25">
<path d="M28.6 55l2.8 1.6M31.9 57l7 4-6.5-3.8M32.8 52.5l2.8 1.7M34.4 44.7l6.2 3.6M36.1 54.5l3.5 2-3-1.8M36.6 43.4l4.4 2.5M37.8 47.6l2.8 1.7M44.3 54l15.7 9.1M44.9 47.4l4.8 2.8-2.6-1.5M45.8 48l3.9 2.2M46.1 48.1l3.6 2.1M46.5 48.3l3.2 1.9"/>
<path d="M47.1 48.8l2.6 1.4M55.5 53.6l1.8 1.1M55.6 53.6l1.7 1M57.8 54.9l4 2.3zM57.8 54.9l4 2.4M57.8 54.9l.9 .5M57.8 54.9l4.1 2.3M54.9 67.9l20.4 11.9M68.3 60.9l6 3.5zM68.3 61l6 3.5M68.8 68.3l7.2 4.1M75.9 65.4l2.6 1.5-2.6-1.5"/>
<path d="M79 67.2l.9 .5M79.1 67.1l3.1 1.9M82.6 69.2l.4 .2M86.3 71.4l1.7 .9M87 78.7l8.1 4.7M88.5 72.6l3.6 2.1-2.7-1.6M93.7 75.6l2.9 1.6M96.5 77.3l-2.8-1.7 2.9 1.7M86.2 86l17.4 10.1M101.3 80l8 4.6zM101.3 80.1l8 4.5M103.6 88.3l16.5 9.6"/>
<path d="M109.8 84.9l3.6 2.1zM109.8 85l3.6 2M109.9 84.9l3.6 2.1-2.8-1.6M119 90.2l.9 .5M119.1 90.2l1.9 1.1M119.1 90.2l1.9 1.2M119.1 90.2l1.4 .9M119.1 90.2l.8 .5M119.1 90.2l1.8 1.1M122.9 95.8l10.9 6.3M124.2 95v2.9l5.9 3.4M125.1 94.5l11 6.3"/>
<path d="M116 105.5l2.7 1.6M121.5 108.6l11.3 6.6-10.7-6.2M125.7 106.2l11.4 6.6-10.8-6.2M133.9 115.8l-.4-.2 3.2 1.9M138.2 113.4l-.5-.3 3.3 1.9"/>
</g>
<!-- layer: Symbol (ISO) -->
<g fill="none" stroke="#000" stroke-width=".25">
<path d="M42.5 29.3l-6.6 13.3M57.5 37.9l-6.2 11.6M25.5 57.3l2.3-1-1.7 1.9zM27.8 56.3l-8.6 6M36.5 40.1l.9 .5-1.5 2zM52 47.1l.9 .5-1.6 1.9zM60.8 50.8l.9 .5-1.7 1.9zM65.8 42.8l-5.8 10.4M72.2 49.8l.8 .6-1.8 1.8zM74.2 47.6l-3 4.6M83.5 53l-6.3 10.3M92.1 57.8l-8.5 10.5"/>
<path d="M36.9 64.8l2-1.6-1.2 2.3zM38.9 63.2l-5.6 6.8M78 61l.9 .5-1.7 1.8zM84.8 66l.8 .7-2 1.6zM75 88.8l1.9-1.7-1.1 2.3zM76.9 87.1l-6.1 8M133.7 97.7l.9 .6-1.9 1.8zM136.4 94.8l-3.7 5.3M99.2 102.7l2-1.5-1.3 2.2zM101.2 101.2l-5.6 6.6M140.1 109.3l.9 .6-1.8 1.7zM141.5 114.5l1.9-1.7 .5 .8z"/>
<path d="M146.4 100.6l-7.2 11M156 105.7l-14.5 8.8M10 148.2h130M10 152.7h130M10 157.1h130M20 143.8v62.1M30 143.8v62.1M85 143.8v62.1M10 161.5h130M10 166h130M10 170.4h130M10 174.8h130"/>
<path d="M10 179.3h130M10 183.7h130M10 188.2h130M10 192.6h130M10 197h130M10 201.5h130v-57.7h-130v62.1h130v-4.4"/>
<circle cx="44.2" cy="25.9" r="3.8"/>
<circle cx="59.2" cy="34.6" r="3.8"/>
<circle cx="67.7" cy="39.5" r="3.8"/>
<circle cx="76.2" cy="44.5" r="3.8"/>
<circle cx="85.5" cy="49.8" r="3.8"/>
<circle cx="94.5" cy="55" r="3.8"/>
<circle cx="16.2" cy="64.5" r="3.8"/>
<circle cx="30.9" cy="72.9" r="3.8"/>
<circle cx="68.5" cy="98" r="3.8"/>
<circle cx="138.5" cy="91.7" r="3.8"/>
<circle cx="148.4" cy="97.5" r="3.8"/>
<circle cx="93.1" cy="110.6" r="3.8"/>
<circle cx="159.2" cy="103.7" r="3.8"/>
</g>
<!-- layer: Border (ISO) -->
<path d="M10 205.9v-196h310v196h-310h310" fill="none" stroke="#000" stroke-width=".7"/>
<!-- layer: Title (ISO) -->
<path d="M150 175.9h170v30h-170zM182 175.9v10M207 175.9v10M247 175.9v10M270 175.9v10M300 175.9v10M150 185.9h170M225 195.9h95M225 185.9v20M285 195.9v10M300 195.9v10" fill="none" stroke="#000" stroke-width=".51"/>
<!-- layer: Dimension (ISO) -->
<g fill="none" stroke="#000" stroke-width=".25">
<path d="M250.3 55.1v19.5M301.8 55.1v19.5M175.1 79.7l2.4-.5v1zM175.1 79.7h45.2M175.1 77.7v35.1M217.8 79.2l2.5 .5-2.5 .5zM220.3 77.7v35.1M250.3 72.6l2.5-.5v1zM250.3 72.6h51.5M299.3 72.1l2.5 .5-2.5 .5zM292.2 90.3h20M310.3 90.3l.5 2.5h-1z"/>
<path d="M310.3 90.3v73.4M297.8 163.7h14.4M309.8 161.2h1l-.5 2.5z"/>
</g>
<path d="M175.1 79.7l2.4-.5v1zM250.3 72.6l2.5-.5v1zM299.3 72.1l2.5 .5-2.5 .5zM217.8 79.2l2.5 .5-2.5 .5zM310.3 90.3l.5 2.5h-1zM309.8 161.2h1l-.5 2.5z" fill="#000"/>
<!-- layer: Center Mark (ISO) -->
<g fill="none" stroke="#000" stroke-width=".25">
<path d="M276 36.6v14.5M268.8 43.8h14.5M197.7 87.8v11.6M172.5 113h11.6M185.6 113h1.5M188.6 113h18.2M197.7 100.9v1.5M197.7 103.9v18.1M208.2 113h1.5M211.3 113h11.5M197.7 123.5v1.5M197.7 126.5v11.5"/>
<path d="M182.7 157.4h30M190.2 149.9v15M205.2 149.9v15"/>
</g>
<!-- layer: Centerline (ISO) -->
<g fill="none" stroke="#000" stroke-width=".25">
<path d="M249.7 43.8h10M261.2 43.8h1.4M264.2 43.8h4.8M270.6 43.8h1.5M273.6 43.8h4.9M280 43.8h1.5M283 43.8h4.9M289.4 43.8h1.5M292.4 43.8h9.9M249.7 113h10M261.2 113h1.4M264.2 113h4.8"/>
<path d="M270.6 113h1.5M273.6 113h4.9M280 113h1.5M283 113h4.9M289.4 113h1.5M292.4 113h9.9"/>
</g>
<!-- layer: Symbol (ISO) -->
<g fill="#000">
<path d="M25.5 57.3l2.3-1-1.7 1.9zM36.5 40.1l.9 .5-1.5 2zM52 47.1l.9 .5-1.6 1.9zM60.8 50.8l.9 .5-1.7 1.9zM72.2 49.8l.8 .6-1.8 1.8zM36.9 64.8l2-1.6-1.2 2.3zM78 61l.9 .5-1.7 1.8zM84.8 66l.8 .7-2 1.6zM75 88.8l1.9-1.7-1.1 2.3zM133.7 97.7l.9 .6-1.9 1.8zM99.2 102.7l2-1.5-1.3 2.2zM140.1 109.3l.9 .6-1.8 1.7z"/>
<path d="M141.5 114.5l1.9-1.7 .5 .8z"/>
</g>
<g font-size="2.7">
<text x="43.4" y="26.9">8</text>
<text x="57.7" y="35.6">13</text>
<text x="66.9" y="40.5">6</text>
<text x="75.4" y="45.5">5</text>
<text x="83.9" y="50.8">10</text>
<text x="92.8" y="55.9">12</text>
<text x="15.4" y="65.5">4</text>
<text x="271" y="71.2">205,99</text>
<text x="30.1" y="73.9">7</text>
<text x="194.2" y="78.6">Ø181</text>
<text x="137.7" y="92.8">9</text>
<text x="67.8" y="99">1</text>
<text x="147.6" y="98.5">3</text>
<text x="158.4" y="104.7">2</text>
<text x="91.5" y="111.6">11</text>
<text x="308.9" y="130.6" transform="rotate(-90 308.9 130.6)">293,5</text>
<text x="14.2" y="147">1</text>
<text x="24.2" y="147">1</text>
<text x="30.9" y="147.1">Cross Head</text>
<text x="14.2" y="151.4">2</text>
<text x="14.2" y="155.9">3</text>
<text x="24.2" y="151.4">2</text>
<text x="24.2" y="155.8">4</text>
<text x="30.9" y="151.4">Hex Head Bolt</text>
<text x="30.9" y="155.9">Washer</text>
<text x="14.2" y="160.3">4</text>
<text x="24.2" y="160.3">2</text>
<text x="30.9" y="160.3">Hex Nut</text>
<text x="14.2" y="164.7">5</text>
<text x="24.2" y="164.7">2</text>
<text x="30.9" y="164.8">Trolley Wheel</text>
<text x="14.2" y="169.2">6</text>
<text x="14.2" y="173.6">7</text>
<text x="24.2" y="169.2">4</text>
<text x="24.2" y="173.6">2</text>
<text x="30.9" y="169.2">Wheel Snap ring</text>
<text x="30.9" y="173.7">Side Plate</text>
<text x="14.2" y="178.1">8</text>
<text x="24.2" y="178.1">4</text>
<text x="30.9" y="178.1">Roud Head bolt</text>
<text x="151" y="179">Designed by</text>
<text x="183" y="179">Checked by</text>
<text x="208" y="179">Approved by</text>
<text x="240.3" y="178.9">Date</text>
<text x="271" y="178.9">Date</text>
<text x="14.2" y="182.5">9</text>
<text x="24.2" y="182.5">2</text>
<text x="30.9" y="182.6">Keeper Plate</text>
<text x="151" y="184.8">Ibnu</text>
<text x="271" y="184.8">02/01/2026</text>
<text x="13.4" y="186.9">10</text>
<text x="13.4" y="191.3">11</text>
<text x="24.2" y="186.9">2</text>
<text x="24.2" y="191.4">2</text>
<text x="30.9" y="187">Ball Bearing</text>
<text x="30.9" y="191.4">Adjusting Shim</text>
<text x="13.4" y="195.8">12</text>
<text x="24.2" y="195.8">2</text>
<text x="30.9" y="195.8">Axle Snap Ring</text>
<text x="181.7" y="197">Personal</text>
<text x="13.4" y="200.2">13</text>
<text x="24.2" y="200.2">2</text>
<text x="30.9" y="200.3">Axle</text>
<text x="226" y="201.9">Troli</text>
<text x="288.4" y="199">Edition</text>
<text x="306.6" y="199">Sheet</text>
<text x="306.8" y="203.4">1 / 7</text>
<text x="11.7" y="204.7">ITEM</text>
<text x="22.4" y="204.7">QTY</text>
<text x="47.9" y="204.7">PART NUMBER</text>
<text x="103.6" y="204.7">DESCRIPTION</text>
</g>
</svg>
